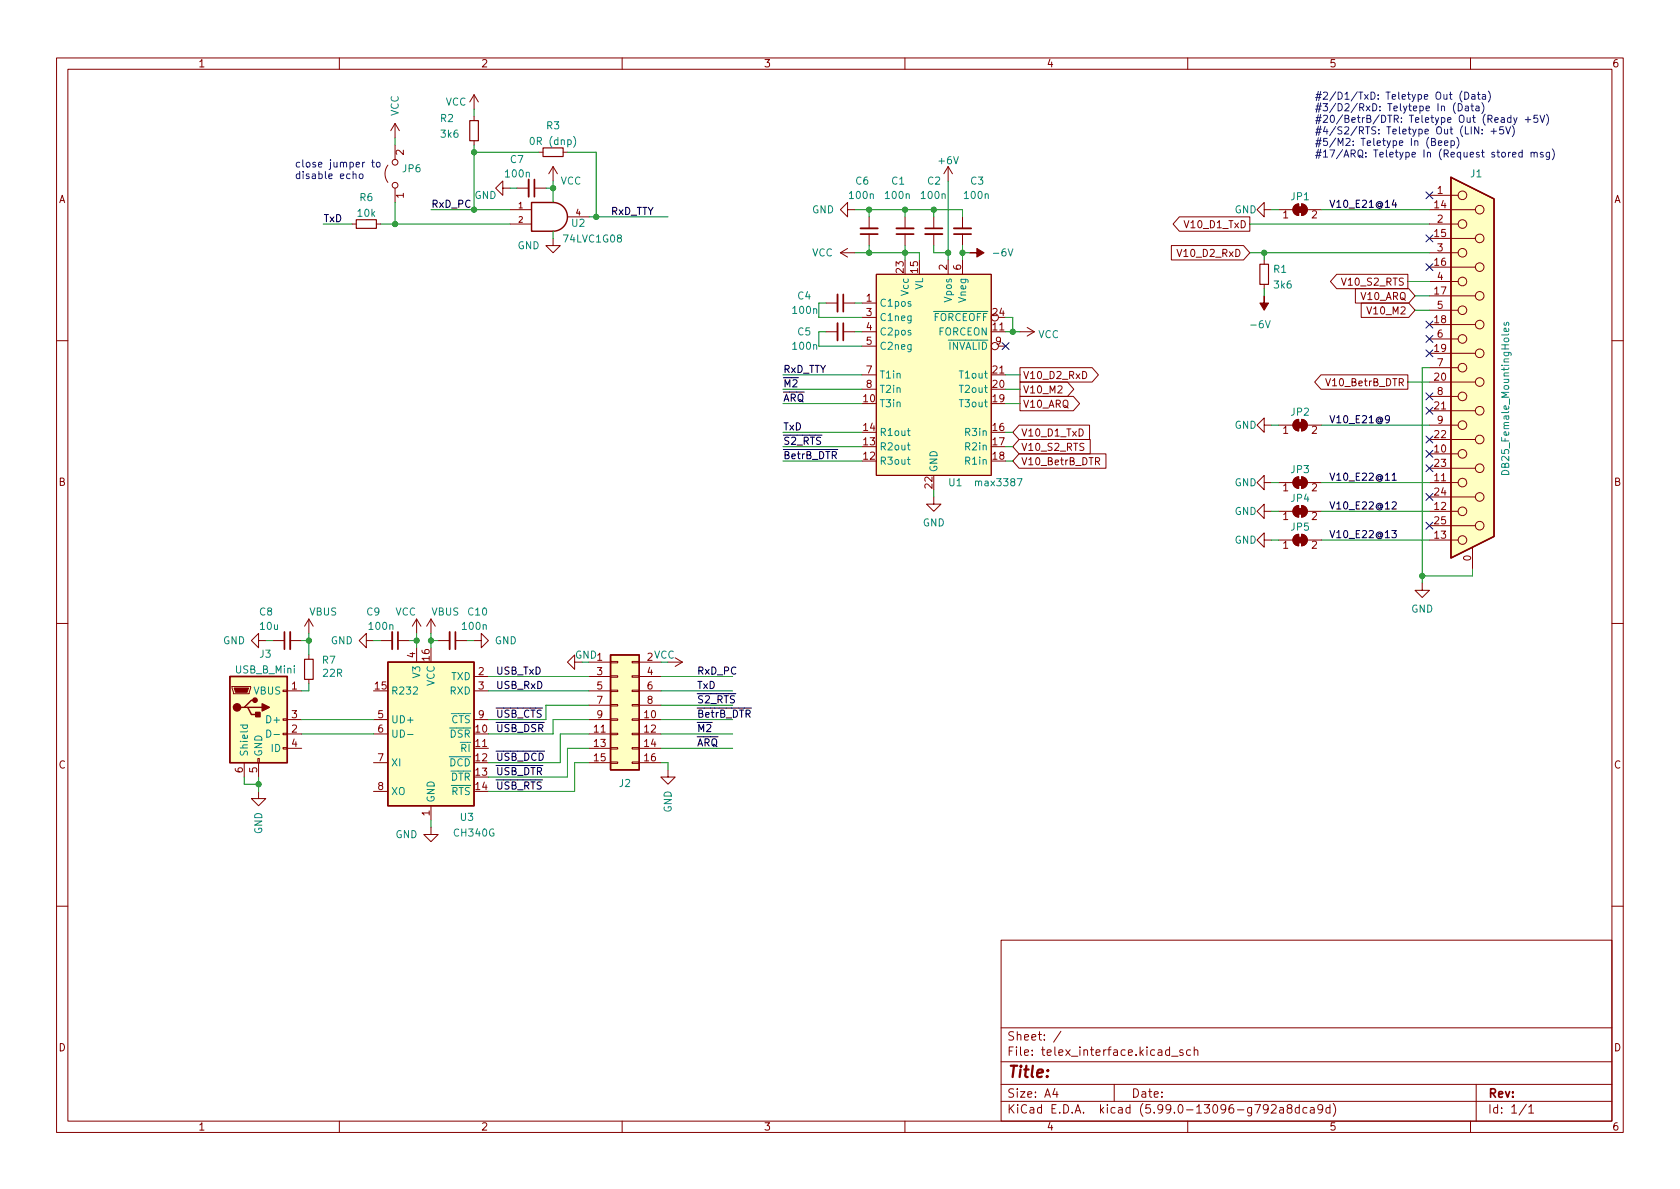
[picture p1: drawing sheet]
<svg xmlns="http://www.w3.org/2000/svg" width="297mm" height="210mm" viewBox="0 0 297 210" stroke-linecap="round" stroke-linejoin="round" font-family="sans-serif">
<g fill="none" stroke="#840000" stroke-width=".18">
<path d="M10 10.2h277v190.1h-277zM12 12.2h273v186.1h-273zM60 10.2v2M83.8 16.8l-.7 1.2M83.8 16.8v2.5M83.8 16.8l.8 1.2M110 10.2v2M160 10.2v2M210 10.2v2M260 10.2v2M62.2 39.6h.8M66.5 39.6h.8"/>
<path d="M68.6 29.2a2.54 2.54 0 0 0 0 3.1M69.8 21.8v2.6M69.8 25.6v2.6M69.8 33.3v2.5M69.8 21.8l-.7 1.3M69.8 21.8l.8 1.3M83.8 20.6v.7M83.8 24.9v.7M88.9 33.3v-1.3l-1.3 1.3 1.3 1.2v-1.2h1.3M90.2 39.6h3.8M90.2 37.1h3.8M91.4 33.3h2.1"/>
<path d="M94.5 33.3h2M95.2 26.9h.8M97.8 29.5l-.8 1.2M97.8 29.5v2.5M97.8 29.5l.8 1.2M99.6 26.9h.7M100.3 38.3h3.8M149.9 37.1v-1.3l-1.3 1.3 1.3 1.2v-1.2h1.2M153.7 38.3v2.1M160 38.3v2.1M165.1 38.3v2.1M167.6 29.5l-.7 1.2"/>
<path d="M167.6 29.5v2.5M167.6 29.5l.8 1.2M170.2 38.3v2.1M208.5 38.3h12.5v2.6h-12.5l-1.1-1.3zM223.5 37.1v-1.3l-1.3 1.3 1.3 1.2v-1.2h1.3M226.1 37.1h2.5M228.9 36.4l.7-.3v2a1.02 1.02 0 0 1-.9-.6 1.02 1.02 0 0 1 .2-1.1zM230.1 36.1a1.02 1.02 0 0 1 1 1 1.02 1.02 0 0 1-1 1zM231.1 37.1h2.6M252.7 39.6h5.1M252.7 37.1h8.2M252.7 34.5h5.1"/>
<path d="M97.8 42.2v1.2h1.3l-1.3 1.3-1.3-1.3h1.3M146 53.6h2.1M146 58.7h2.1M148.6 44.7h2.5M148.6 44.7l1.3 .8M149.1 53.6h2M149.1 58.7h2M149.9 43.9l-1.3 .8M152.4 53.6h2.5M152.4 58.7h2.5M152.4 56.1h2.5M153.7 41.4v2"/>
<path d="M154.9 48.5h20.4v35.6h-20.4zM160 41.4v2M165.1 41.4v2M167.6 46v2.5M170.2 41.4v2M170.2 46v2.5M175.3 58.7h2.5M180.3 58.7h2.6M181.6 57.9l1.3 .8M182.9 58.7l-1.3 .7M207.1 43.4h12.8l1.1 1.3-1.1 1.3h-12.8zM223.5 46v.7"/>
<path d="M223.5 50.3v.7M236.3 48.5h12.6v2.5h-12.6l-1.1-1.2zM239.6 51h9.5l1.1 1.3-1.1 1.3h-9.5zM240.7 53.6h8.4l1.1 1.3-1.1 1.2h-8.4zM252.7 59.9h5.1M252.7 57.4h8.2M252.7 54.9h5.1M252.7 52.3h8.2M252.7 49.8h5.1M252.7 47.2h8.2M252.7 44.7h5.1M252.7 42.2h8.2"/>
<path d="M10 60.2h2M152.4 66.3h2.5M152.4 61.2h2.5M152.4 68.8h2.5M175.3 66.3h2.5M176.5 61.2h1.3M180.2 75.2h12.4v2.5h-12.4l-1.1-1.3zM180.2 77.7h12.6v2.6h-12.6l-1.1-1.3zM180.3 65h12.8l1.1 1.3-1.1 1.3h-12.8zM180.3 70.1h9.5l1.1 1.3-1.1 1.2h-9.5zM180.3 67.6h8.4l1.2 1.2-1.2 1.3h-8.4zM223.5 75.2v-1.3l-1.3 1.3 1.3 1.2v-1.2h1.3"/>
<path d="M226.1 75.2h2.5M228.9 74.5l.7-.3v2a1.02 1.02 0 0 1-.9-.6 1.02 1.02 0 0 1 .2-1.1zM230.1 74.2a1.02 1.02 0 0 1 1 1 1.02 1.02 0 0 1-1 1zM231.1 75.2h2.6M233.6 66.3h15.3v2.5h-15.3l-1.2-1.2zM252.7 77.7h8.2M252.7 75.2h5.1M252.7 72.6h8.2M252.7 70.1h5.1M252.7 67.6h8.2M252.7 65h5.1M252.7 62.5h8.2"/>
<path d="M285 60.2h2M165.1 87.9v1.2h1.3l-1.3 1.3-1.3-1.3h1.3M180.2 80.3h15.3v2.5h-15.3l-1.1-1.3zM193.7 81.6l.6-.1 .1-.2v-.3l-.7-.1v1.3M194 81.6l.4 .6M223.5 85.3v-1.2l-1.3 1.2 1.3 1.3v-1.3h1.3M223.5 95.5v-1.3l-1.3 1.3 1.3 1.3v-1.3h1.3M223.5 90.4v-1.3l-1.3 1.3 1.3 1.3v-1.3h1.3M226.1 95.5h2.5M226.1 90.4h2.5M226.1 85.3h2.5M228.9 84.6l.7-.3v2.1a1.02 1.02 0 0 1-.9-.7 1.02 1.02 0 0 1 .2-1.1z"/>
<path d="M228.9 89.7l.7-.3v2a1.02 1.02 0 0 1-.9-.6 1.02 1.02 0 0 1 .2-1.1zM228.9 94.8l.7-.3v2a1.02 1.02 0 0 1-.9-.6 1.02 1.02 0 0 1 .2-1.1zM230.1 84.3a1.02 1.02 0 0 1 1 1 1.02 1.02 0 0 1-1 1.1zM230.1 89.4a1.02 1.02 0 0 1 1 1 1.02 1.02 0 0 1-1 1zM230.1 94.5a1.02 1.02 0 0 1 1 1 1.02 1.02 0 0 1-1 1zM231.1 95.5h2.6M231.1 90.4h2.6M231.1 85.3h2.6M252.7 95.5h5.1M252.7 93h8.2M252.7 90.4h5.1M252.7 87.9h8.2"/>
<path d="M252.7 85.3h5.1M252.7 82.8h8.2M252.7 80.3h5.1M260.3 96.8v3.8M10 110.2h2M45.7 113.3v-1.3l-1.3 1.3 1.3 1.2v-1.2h1.3M48.3 113.3h2M51.3 113.3h2M54.6 109.5v2.5M54.6 115.8v.8M54.6 109.5l-.8 1.2M54.6 109.5l.8 1.2"/>
<path d="M64.8 113.3v-1.3l-1.3 1.3 1.3 1.2v-1.2h1.2M67.3 113.3h2M70.4 113.3h2M73.7 109.5l-.8 1.2M73.7 109.5v2.5M73.7 114.5v2.6M73.7 109.5l.7 1.2M76.2 109.5l-.8 1.2M76.2 109.5v2.5M76.2 109.5l.8 1.2M77.5 113.3h2M80.5 113.3h2"/>
<path d="M83.8 113.3h1.3v-1.3l1.3 1.3-1.3 1.2v-1.2M83.8 119.6h2.6M101.6 117.1v-1.3l-1.3 1.3 1.3 1.3v-1.3h1.3M104.1 119.6h3.8M104.1 117.1h3.8M107.9 119.5h1.3v.3h-1.3zM107.9 117h1.3v.2h-1.3zM111.8 119.5h1.2v.3h-1.2zM111.8 117h1.2v.2h-1.2zM113 119.6h3.8M113 117.1h3.8M118.1 117.1h2.5"/>
<path d="M119.4 116.3l1.2 .8M120.6 117.1l-1.2 .8M251.5 103.1v1.3h1.2l-1.2 1.3-1.3-1.3h1.3M285 110.2h2M41 121.4h3.3v.3l-.2 1h-2.8zM43.2 134.9v2.5M45.6 134.1h.2v.8h-.2zM45.7 139.9v1.3h1.3l-1.3 1.3-1.3-1.3h1.3M45.7 134.9v2.5M50 132.2h.8v.3h-.8zM50 129.7h.8v.2h-.8zM50 127.1h.8v.3h-.8z"/>
<path d="M50 122h.8v.3h-.8zM50.8 122.2h2.5M50.8 129.8h2.5M50.8 127.2h2.5M50.8 132.3h2.5M54.6 120.1v.8M66 129.8h2.6M66 127.2h2.6M66 134.9h2.6M66 139.9h2.6M83.8 122.2h2.6M83.8 127.2h2.6"/>
<path d="M83.8 132.3h2.6M104.1 122.2h3.8M104.1 129.8h3.8M104.1 127.2h3.8M104.1 132.3h3.8M104.1 134.9h3.8M104.1 124.7h3.8M107.9 134.7h1.3v.3h-1.3zM107.9 132.2h1.3v.3h-1.3zM107.9 129.7h1.3v.2h-1.3zM107.9 127.1h1.3v.3h-1.3zM107.9 124.6h1.3v.2h-1.3z"/>
<path d="M107.9 122h1.3v.3h-1.3zM111.8 134.7h1.2v.3h-1.2zM111.8 132.2h1.2v.3h-1.2zM111.8 129.7h1.2v.2h-1.2zM111.8 127.1h1.2v.3h-1.2zM111.8 124.6h1.2v.2h-1.2zM111.8 122h1.2v.3h-1.2zM113 122.2h3.8M113 129.8h3.8M113 127.2h3.8M113 132.3h3.8M113 134.9h3.8"/>
<path d="M113 124.7h3.8M118.1 136.1v1.3h1.3l-1.3 1.3-1.3-1.3h1.3M76.2 146.3v1.3h1.3l-1.3 1.2-1.3-1.2h1.3M76.2 142.5v2.5M10 160.2h2M177 166.3h108v32h-108zM285 160.2h2M60 198.3v2M110 198.3v2M160 198.3v2M177 194.8h108M177 191.8h108"/>
<path d="M177 187.8h108M177 181.8h108M186.5 192.5l-.4 1h1M186.9 193v1M187.6 182.4l-1.3 1.9M197 191.8v3M206.8 185.7l-.4-.1-.3 .3v.4l.1 .3h.6M206.8 185.1v1.5M207.1 186.8h1.2M209.1 185.7l-.3-.1-.2 .2v.3l.5 .1v.4h-.5M210 198.3v2M210.5 185.7l-.4-.1-.3 .3v.4l.1 .3h.6"/>
<path d="M211.1 185.8l.3-.2 .3 .1 .1 .9M211.1 185.1v1.5M224.8 195.5l.6-.2 .2 .2v.3l-.9 1h.9M226.3 195.9h.6v.9M226.9 196.2l-.5 .1a.29 .29 0 0 0-.2 .2 .29 .29 0 0 0 .2 .3h.5M227.9 196l-.3-.3v-.2l.3-.2 .4 .1 .1 .2v.2l-.7 .2-.1 .3v.4l.3 .1h.2l.3-.3v-.4l-.3-.1M229.7 195.9l-.4-.1-.3 .3v.4l.1 .3h.6M229.7 195.3v1.5M231.1 195.9l-.5-.1-.2 .3v.4l.1 .3h.6M231.7 195.9h.6l.1 .9M232.4 196.2l-.5 .1a.29 .29 0 0 0-.3 .2 .29 .29 0 0 0 .3 .3h.5M233.9 196l-.3 .3h-.3l-.3-.3 .1-.6 .5-.1 .2 .2a.99 .99 0 0 1-.4 1.3h-.3"/>
<path d="M235.1 195.9l-.4-.1-.3 .3v.4l.2 .3h.5M235.1 195.3v1.5M235.7 195.1a1.72 1.72 0 0 1 0 2.3M260 198.3v2M261 191.8v6.5M269.9 195.3l-1.3 1.9M270.3 195.8l.4-.5v1.5M270.3 196.8h.9"/>
<circle cx="69.9" cy="28.7" r=".51"/>
<circle cx="69.9" cy="32.8" r=".51"/>
<circle cx="258.6" cy="39.6" r=".76"/>
<circle cx="258.6" cy="34.5" r=".76"/>
<circle cx="261.6" cy="37.1" r=".76"/>
<circle cx="175.9" cy="56.1" r=".63"/>
<circle cx="258.6" cy="54.9" r=".76"/>
<circle cx="258.6" cy="59.9" r=".76"/>
<circle cx="258.6" cy="49.8" r=".76"/>
<circle cx="258.6" cy="44.7" r=".76"/>
<circle cx="261.6" cy="42.2" r=".76"/>
<circle cx="261.6" cy="47.2" r=".76"/>
<circle cx="261.6" cy="52.3" r=".76"/>
<circle cx="261.6" cy="57.4" r=".76"/>
<circle cx="175.9" cy="61.2" r=".63"/>
<circle cx="258.6" cy="65" r=".76"/>
<circle cx="258.6" cy="70.1" r=".76"/>
<circle cx="258.6" cy="75.2" r=".76"/>
<circle cx="261.6" cy="67.6" r=".76"/>
<circle cx="261.6" cy="72.6" r=".76"/>
<circle cx="261.6" cy="77.7" r=".76"/>
<circle cx="261.6" cy="62.5" r=".76"/>
<circle cx="258.6" cy="95.5" r=".76"/>
<circle cx="258.6" cy="90.4" r=".76"/>
<circle cx="258.6" cy="80.3" r=".76"/>
<circle cx="258.6" cy="85.3" r=".76"/>
<circle cx="261.6" cy="93" r=".76"/>
<circle cx="261.6" cy="87.9" r=".76"/>
<circle cx="261.6" cy="82.8" r=".76"/>
</g>
<path d="M63 38.9h3.5v1.5h-3.5zM83.1 21.3h1.5v3.6h-1.5zM96 26.2h3.6v1.5h-3.6zM222.8 46.7h1.5v3.6h-1.5zM53.8 116.6h1.6v3.5h-1.6z" fill="none" stroke="#840000" stroke-width=".2"/>
<g fill="#ffffc2" stroke="#ffffc2" stroke-width=".18">
<path d="M40.6 119.6h10.2v15.3h-10.2z"/>
<path d="M256.5 31.4l7.7 3.8v59.7l-7.7 3.8z"/>
<path d="M68.6 117.1h15.2v25.4h-15.2z"/>
<path d="M107.9 115.8h5.1v20.3h-5.1z"/>
<path d="M154.9 48.5h20.4v35.6h-20.4z"/>
</g>
<path d="M94 35.8h3.8a2.54 2.54 0 0 1 2.5 2.5 2.54 2.54 0 0 1-2.5 2.6h-3.8zM256.5 31.4l7.7 3.8v59.7l-7.7 3.8zM40.6 119.6h10.2v15.3h-10.2zM68.6 117.1h15.2v25.4h-15.2zM107.9 115.8h5.1v20.3h-5.1zM43.2 125.1h.6l.6 1.3h1.3M43.8 125.1h2.6M45.1 123.8h-.7l-1.2 1.3h-.7" fill="none" stroke="#840000" stroke-width=".25"/>
<g fill="#840000" stroke="#840000" stroke-width=".25">
<path d="M46.4 124.5l1.2 .6-1.2 .6z"/>
<path d="M45.2 126h.8v.7h-.8z"/>
<circle cx="41.9" cy="125.1" r=".63"/>
<circle cx="45.1" cy="123.8" r=".38"/>
</g>
<g fill="#840000" stroke="#840000" stroke-width=".18">
<path d="M41.4 121.7h2.5l-.2 .7h-2z"/>
<path d="M223.5 52.3v1.3h.8l-.8 1.3-.7-1.3h.7z"/>
<path d="M229.4 36.6h1v1h-1z"/>
<path d="M228.9 36.4l.7-.3v2a1.02 1.02 0 0 1-.9-.6 1.02 1.02 0 0 1 .2-1.1z"/>
<path d="M230.1 36.1a1.02 1.02 0 0 1 1 1 1.02 1.02 0 0 1-1 1z"/>
<path d="M171.4 44.7h1.3v-.8l1.3 .8-1.3 .8v-.8z"/>
<path d="M229.4 74.7h1v1h-1z"/>
<path d="M228.9 74.5l.7-.3v2a1.02 1.02 0 0 1-.9-.6 1.02 1.02 0 0 1 .2-1.1z"/>
<path d="M230.1 74.2a1.02 1.02 0 0 1 1 1 1.02 1.02 0 0 1-1 1z"/>
<path d="M229.4 84.8h1v1h-1z"/>
<path d="M228.9 84.6l.7-.3v2.1a1.02 1.02 0 0 1-.9-.7 1.02 1.02 0 0 1 .2-1.1z"/>
<path d="M230.1 84.3a1.02 1.02 0 0 1 1 1 1.02 1.02 0 0 1-1 1.1z"/>
<path d="M229.4 89.9h1v1h-1z"/>
<path d="M228.9 89.7l.7-.3v2a1.02 1.02 0 0 1-.9-.6 1.02 1.02 0 0 1 .2-1.1z"/>
<path d="M230.1 89.4a1.02 1.02 0 0 1 1 1 1.02 1.02 0 0 1-1 1z"/>
<path d="M229.4 95h1v1h-1z"/>
<path d="M228.9 94.8l.7-.3v2a1.02 1.02 0 0 1-.9-.6 1.02 1.02 0 0 1 .2-1.1z"/>
<path d="M230.1 94.5a1.02 1.02 0 0 1 1 1 1.02 1.02 0 0 1-1 1z"/>
</g>
<g fill="none" stroke="#008484" stroke-width=".18">
<path d="M101.4 24.1a1.46 1.46 0 0 1 0 1.9M266 57.1l-.1 .3 .2 .1h.2l.1-.4h.3v.4M266.7 58.1l.1 .3-.2 .2h-.6v-.5l.2-.1 .1 .6M160.4 78.7h.5M160.4 76.2h.5M160.6 78.3v1.1l.3 .2M160.6 75.8v1l.3 .2M160.4 81.3h.5M160.6 80.8v1.1l.3 .2M179.9 84.6h.8l-.5 1.3M265.6 83.4a.68 .68 0 0 1 .7-.2 .68 .68 0 0 1 .5 .7h-1.3zM42.5 128.2h1.3"/>
<path d="M43 128.2l-.1 .4 .2 .2 .6-.1v-.5M47.2 129.1a.64 .64 0 0 1 .7 .6 .64 .64 0 0 1-.7 .7zM48.4 129.9h1M72.1 129.9h.9"/>
</g>
<path d="M93.5 31.7v3.1M148.1 52.1v3M148.1 57.1v3.1M152.1 40.4h3.1M158.5 40.4h3M163.6 41.4h3M168.7 40.4h3M51.3 111.8v3M69.3 111.8v3M79.5 111.8v3" fill="none" stroke="#840000" stroke-width=".33"/>
<path d="M94.5 31.7v3.1M149.1 52.1v3M149.1 57.1v3.1M152.1 41.4h3.1M158.5 41.4h3M163.6 40.4h3M168.7 41.4h3M50.3 111.8v3M70.4 111.8v3M80.5 111.8v3" fill="none" stroke="#840000" stroke-width=".3"/>
<path d="M246.5 35.3l-.3 .9h.7M246.8 35.8v.9M245.7 74l-.3 .3h-.2l-.3-.3 .2-.4 .3-.1 .2 .1a.84 .84 0 0 1-.3 1.2h-.2M246.1 93.8h.8l-.4 .5 .3 .1v.6l-.2 .1-.5-.1M246.2 88.9l.4-.2 .3 .4-.8 .9h.8M246.2 84l.3-.3v1.2M246.2 84.9h.7" fill="none" stroke="#000" stroke-width=".18"/>
<g fill="none" stroke="#0000c2" stroke-width=".18">
<path d="M257.3 18.1a1.46 1.46 0 0 0 0 2M257.8 18.3a.64 .64 0 0 1 .8 .7 .64 .64 0 0 1-.8 .6zM258.5 16.1a1.46 1.46 0 0 0 0 1.9M259 16.3a.64 .64 0 0 1 .7 .6 .64 .64 0 0 1-.7 .7zM259.1 18.8h.5v.8M259.6 19.1h-.4l-.2 .2 .2 .3 .4-.1M260.1 18.8h.4M260.2 16.8h.5l.1 .8M260.2 18.3v1.1l.3 .2M260.8 17l-.4 .1-.2 .2 .2 .3 .4-.1M261 18.8h.5v.8M261.2 16.7h.5"/>
<path d="M261.4 16.3v1.1l.3 .2M261.5 19.1h-.4l-.2 .2 .2 .3 .4-.1M262 18.1a1.46 1.46 0 0 1 0 2M262.1 16.8h.5l.1 .8M262.7 17l-.5 .1-.1 .2 .1 .3 .5-.1M263.1 16.1a1.46 1.46 0 0 1 0 1.9M62.4 30.9l.2-.2 .3 .1 .1 .8M63.6 30.8l.3-.1 .3 .3v.3l-.3 .3-.3-.1-.1-.2zM65.7 28.7h.5M65.9 28.3v1.1l.3 .1M66.7 28.8l.3-.1 .2 .2v.4l-.2 .2h-.3l-.2-.2zM253.1 25.1l.6-.1 .1-.2-.1-.2-.6-.1v1.2h.5l.2-.1v-.3l-.3-.2"/>
<path d="M254.3 25.3l.6-.1v-.3h-.4l-.2 .2 .1 .6h.5M255.4 25.3l.6-.1v-.3h-.4l-.2 .2 .1 .6h.5M256.6 24.9h.3l.3 .2-.2 .6h-.4M256.6 24.9v1.3M257.6 24.3a1.46 1.46 0 0 1 0 1.9M261.5 22.4v1.3l-.8-1.3v1.3M262.1 23.6v.1M262.1 22.9v.1M263.6 23.2h1M264.1 22.7v1M265.8 22.4h-.6l-.1 .6 .2-.1 .4 .1 .2 .1-.1 .5-.2 .1-.5-.1M266.2 22.4l.5 1.3 .4-1.3"/>
<path d="M267.1 20.9l-.3-.1-.3 .2 .2 .6h.4M267.1 20.4v1.2M267.4 22.2a1.46 1.46 0 0 1 0 2M267.4 27.4l.6-.2v-.2l-.4-.1-.2 .2 .1 .6h.5M267.6 20.8l.3 .8M268.2 20.8l-.4 1.1-.2 .2M269.1 27l-.3-.1-.3 .3 .2 .5h.4M269.1 26.5v1.3M269.7 21.2h.9M270.2 20.7v.9M270.7 27.1l.2-.2 .3 .1 .1 .8M270.7 26.9v.9"/>
<path d="M271.3 27.1l.1-.2 .3 .1 .1 .8M271.9 20.4h-.6l-.1 .6 .2-.1h.4l.1 .2v.4l-.2 .1-.5-.1M272.3 20.4l.4 1.2 .4-1.2M272.8 27l-.3-.1-.2 .2 .1 .2 .4 .1v.3h-.5M273.4 20.2a1.46 1.46 0 0 1 0 1.9M274 26.9v1.1l-.3 .2-.3-.1M274 27l-.4-.1-.2 .3 .1 .5h.5M274.5 26.3a1.46 1.46 0 0 1 0 2"/>
</g>
<g fill="none" stroke="#008400" stroke-width=".18">
<path d="M83.8 19.3v1.3M57.1 39.6h5.1M67.3 39.6h22.9M69.8 24.4v1.2M69.8 35.8v3.8M76.2 37.1h14M83.8 25.6v11.5M83.8 26.9h11.4M90.2 33.3h1.2M96.5 33.3h1.3M97.8 32v3.8M100.3 26.9h5.1v11.4"/>
<path d="M104.1 38.3h14M151.1 37.1h19.1v1.2M153.7 37.1v1.2M160 37.1v1.2M165.1 37.1v1.2M167.6 32v14M221 39.6h31.7M224.8 37.1h1.3M233.7 37.1h19M97.8 40.9v1.3M146 53.6h-1.2v2.5h7.6M146 58.7h-1.2v2.5h7.6"/>
<path d="M151.1 53.6h1.3M151.1 58.7h1.3M151.1 44.7h11.5v1.3M153.7 43.4v1.3M160 43.4v2.6M165.1 43.4v1.3h2.5M170.2 44.7h1.2M170.2 43.4v2.6M177.8 58.7h2.5M177.8 56.1h1.3v2.6M221 44.7h31.7M223.5 44.7v1.3"/>
<path d="M223.5 51v1.3M248.9 49.8h3.8M250.2 52.3h2.5M250.2 54.9h2.5M138.4 66.3h14M138.4 68.8h14M138.4 71.4h14M138.4 76.4h14M138.4 79h14M177.8 66.3h2.5M177.8 68.8h2.5M177.8 71.4h2.5"/>
<path d="M177.8 76.4h1.3M177.8 79h1.3M224.8 75.2h1.3M233.7 75.2h19M248.9 67.6h3.8M252.7 65h-1.2v38.1M138.4 81.5h14M165.1 86.6v1.3M177.8 81.5h1.3M224.8 85.3h1.3M224.8 90.4h1.3M224.8 95.5h1.3"/>
<path d="M233.7 85.3h19M233.7 90.4h19M233.7 95.5h19M47 113.3h1.3M53.3 113.3h1.3M54.6 112v3.8M66 113.3h1.3M72.4 113.3h1.3M73.7 112v2.5M76.2 113.3h1.3M76.2 112v2.5M82.5 113.3h1.3"/>
<path d="M86.4 119.6h17.7M116.8 119.6h12.7M260.3 100.6v1.2h-8.8M43.2 137.4v1.3h2.5M45.7 137.4v2.5M53.3 127.2h12.7M53.3 129.8h12.7M54.6 120.9v1.3h-1.3M86.4 122.2h17.7M104.1 124.7h-7.6v2.5h-10.1M104.1 127.2h-6.3v2.6h-11.4M104.1 129.8h-5v5.1h-12.7"/>
<path d="M104.1 132.3h-3.8v5.1h-13.9M104.1 134.9h-2.5v5h-15.2M116.8 127.2h12.7M116.8 122.2h12.7M116.8 129.8h12.7M116.8 124.7h12.7M116.8 132.3h12.7M116.8 134.9h1.3v1.2M76.2 145v1.3"/>
</g>
<g fill="none" stroke="#000084" stroke-width=".18">
<path d="M252.1 33.9l1.2 1.2M253.3 33.9l-1.2 1.2M252.1 41.5l1.2 1.3M252.1 46.6l1.2 1.2M252.1 59.3l1.2 1.2M252.1 56.8l1.2 1.2M253.3 41.5l-1.2 1.3M253.3 46.6l-1.2 1.2M253.3 59.3l-1.2 1.2M253.3 56.8l-1.2 1.2M177.2 60.6l1.2 1.2M178.4 60.6l-1.2 1.2"/>
<path d="M252.1 77.1l1.2 1.2M252.1 72l1.2 1.2M252.1 69.5l1.2 1.2M252.1 79.6l1.2 1.3M252.1 61.9l1.2 1.2M253.3 77.1l-1.2 1.2M253.3 72l-1.2 1.2M253.3 69.5l-1.2 1.2M253.3 79.6l-1.2 1.3M253.3 61.9l-1.2 1.2M252.1 92.3l1.2 1.3M252.1 87.3l1.2 1.2"/>
<path d="M252.1 82.2l1.2 1.2M253.3 92.3l-1.2 1.3M253.3 87.3l-1.2 1.2M253.3 82.2l-1.2 1.2"/>
</g>
<g fill="#008400" stroke="#008400" stroke-width=".18">
<circle cx="165.1" cy="37.1" r=".46"/>
<circle cx="153.7" cy="44.7" r=".46"/>
<circle cx="167.6" cy="44.7" r=".46"/>
<circle cx="153.7" cy="37.1" r=".46"/>
<circle cx="160" cy="37.1" r=".46"/>
<circle cx="179.1" cy="58.7" r=".46"/>
<circle cx="160" cy="44.7" r=".46"/>
<circle cx="170.2" cy="44.7" r=".46"/>
<circle cx="223.5" cy="44.7" r=".46"/>
<circle cx="251.5" cy="101.8" r=".46"/>
<circle cx="97.8" cy="33.3" r=".46"/>
<circle cx="83.8" cy="37.1" r=".46"/>
<circle cx="83.8" cy="26.9" r=".46"/>
<circle cx="105.4" cy="38.3" r=".46"/>
<circle cx="69.8" cy="39.6" r=".46"/>
<circle cx="45.7" cy="138.7" r=".46"/>
<circle cx="54.6" cy="113.3" r=".46"/>
<circle cx="76.2" cy="113.3" r=".46"/>
<circle cx="73.7" cy="113.3" r=".46"/>
</g>
<text font-size="2.8" fill="#840000" x="178" y="190.6">Title:</text>
<g font-size="2.1" fill="#840000">
<text x="178" y="184">Sheet: /</text>
<text x="178" y="186.7">File: telex_interface.kicad_sch</text>
<text x="178" y="196.9">KiCad E.D.A. kicad (5.99.0-13096-g792a8dca9d)</text>
<text x="178" y="194.1">Size: A4</text>
<text x="200" y="194.1">Date:</text>
<text x="263" y="194.1">Rev:</text>
<text x="263" y="196.9">Id: 1/1</text>
</g>
<g font-size="1.8" fill="#840000">
<text x="35" y="11.9">1</text>
<text x="85" y="11.9">2</text>
<text x="135" y="11.9">3</text>
<text x="185" y="11.9">4</text>
<text x="235" y="11.9">5</text>
<text x="285" y="11.9">6</text>
<text x="71.4" y="27.4" transform="rotate(-90 71.4 27.4)">2</text>
<text x="10.3" y="35.9">A</text>
<text x="71.4" y="35" transform="rotate(-90 71.4 35)">1</text>
<text x="254.1" y="34.3">1</text>
<text x="285.3" y="35.9">A</text>
<text x="209.8" y="40.3">V10_D1_TxD</text>
<text x="226.8" y="38.6">1</text>
<text x="231.9" y="38.6">2</text>
<text x="253.7" y="36.8">14</text>
<text x="253.7" y="41.9">15</text>
<text x="254.1" y="39.4">2</text>
<text x="167.4" y="47.7" transform="rotate(-90 167.4 47.7)">2</text>
<text x="169.9" y="47.7" transform="rotate(-90 169.9 47.7)">6</text>
<text x="208.6" y="45.4">V10_D2_RxD</text>
<text x="253.7" y="47">16</text>
<text x="254.1" y="44.4">3</text>
<text x="153.2" y="53.3">1</text>
<text x="159.8" y="48.2" transform="rotate(-90 159.8 48.2)">23</text>
<text x="162.3" y="48.2" transform="rotate(-90 162.3 48.2)">15</text>
<text x="237.6" y="50.5">V10_S2_RTS</text>
<text x="240.7" y="53">V10_ARQ</text>
<text x="253.7" y="52.1">17</text>
<text x="254.1" y="49.5">4</text>
<text x="153.2" y="55.9">3</text>
<text x="153.2" y="58.4">4</text>
<text x="175.5" y="58.4">11</text>
<text x="175.5" y="55.9">24</text>
<text x="242.2" y="55.6">V10_M2</text>
<text x="253.7" y="57.1">18</text>
<text x="254.1" y="54.6">5</text>
<text x="254.1" y="59.7">6</text>
<text x="153.2" y="61">5</text>
<text x="176" y="61">9</text>
<text x="253.7" y="62.2">19</text>
<text x="254.1" y="64.8">7</text>
<text x="152.7" y="71.1">10</text>
<text x="153.2" y="66">7</text>
<text x="153.2" y="68.6">8</text>
<text x="175.5" y="71.1">19</text>
<text x="175.5" y="68.6">20</text>
<text x="175.5" y="66">21</text>
<text x="180.8" y="67">V10_D2_RxD</text>
<text x="180.8" y="69.6">V10_M2</text>
<text x="234.9" y="68.3">V10_BetrB_DTR</text>
<text x="253.7" y="67.3">20</text>
<text x="254.1" y="69.8">8</text>
<text x="152.7" y="76.2">14</text>
<text x="175.5" y="76.2">16</text>
<text x="180.5" y="77.2">V10_D1_TxD</text>
<text x="180.8" y="72.1">V10_ARQ</text>
<text x="226.8" y="76.7">1</text>
<text x="231.9" y="76.7">2</text>
<text x="253.7" y="72.4">21</text>
<text x="253.7" y="77.5">22</text>
<text x="254.1" y="74.9">9</text>
<text x="152.7" y="81.3">12</text>
<text x="152.7" y="78.7">13</text>
<text x="175.5" y="78.7">17</text>
<text x="175.5" y="81.3">18</text>
<text x="180.5" y="82.3">V10_BetrB_DTR</text>
<text x="180.5" y="79.7">V10_S2_RTS</text>
<text x="253.7" y="80">10</text>
<text x="253.7" y="82.5">23</text>
<text x="10.3" y="85.9">B</text>
<text x="164.8" y="86.3" transform="rotate(-90 164.8 86.3)">22</text>
<text x="226.8" y="86.9">1</text>
<text x="231.9" y="86.9">2</text>
<text x="253.7" y="85.1">11</text>
<text x="253.7" y="87.6">24</text>
<text x="285.3" y="85.9">B</text>
<text x="226.8" y="91.9">1</text>
<text x="231.9" y="91.9">2</text>
<text x="253.7" y="90.2">12</text>
<text x="253.7" y="95.2">13</text>
<text x="253.7" y="92.7">25</text>
<text x="226.8" y="97">1</text>
<text x="231.9" y="97">2</text>
<text x="260.1" y="99.2" transform="rotate(-90 260.1 99.2)">0</text>
<text x="73.4" y="116.3" transform="rotate(-90 73.4 116.3)">4</text>
<text x="75.9" y="116.8" transform="rotate(-90 75.9 116.8)">16</text>
<text x="84.6" y="119.4">2</text>
<text x="105.6" y="119.4">3</text>
<text x="114.4" y="119.4">4</text>
<text x="51.6" y="121.9">1</text>
<text x="66.3" y="121.9">15</text>
<text x="84.6" y="121.9">3</text>
<text x="105.6" y="121.9">5</text>
<text x="105.6" y="124.5">7</text>
<text x="114.4" y="121.9">6</text>
<text x="114.4" y="124.5">8</text>
<text x="51.6" y="129.5">2</text>
<text x="51.6" y="127">3</text>
<text x="66.8" y="127">5</text>
<text x="66.8" y="129.5">6</text>
<text x="84.1" y="129.5">10</text>
<text x="84.6" y="127">9</text>
<text x="105.1" y="129.5">11</text>
<text x="105.6" y="127">9</text>
<text x="114" y="127">10</text>
<text x="114" y="129.5">12</text>
<text x="10.3" y="135.9">C</text>
<text x="42.9" y="136.6" transform="rotate(-90 42.9 136.6)">6</text>
<text x="45.5" y="136.6" transform="rotate(-90 45.5 136.6)">5</text>
<text x="51.6" y="132.1">4</text>
<text x="66.8" y="134.6">7</text>
<text x="84.1" y="132.1">11</text>
<text x="84.1" y="134.6">12</text>
<text x="84.1" y="137.2">13</text>
<text x="105.1" y="132.1">13</text>
<text x="105.1" y="134.6">15</text>
<text x="114" y="132.1">14</text>
<text x="114" y="134.6">16</text>
<text x="285.3" y="135.9">C</text>
<text x="66.8" y="139.7">8</text>
<text x="84.1" y="139.7">14</text>
<text x="75.9" y="144.3" transform="rotate(-90 75.9 144.3)">1</text>
<text x="10.3" y="185.9">D</text>
<text x="285.3" y="185.9">D</text>
<text x="35" y="199.9">1</text>
<text x="85" y="199.9">2</text>
<text x="135" y="199.9">3</text>
<text x="185" y="199.9">4</text>
<text x="235" y="199.9">5</text>
<text x="285" y="199.9">6</text>
</g>
<g font-size="1.8" fill="#0000c2">
<text x="232.4" y="17.6">#2/D1/TxD: Teletype Out (Data)</text>
<text x="232.4" y="19.7">#3/D2/RxD: Telytepe In (Data)</text>
<text x="232.4" y="21.7">#20/BetrB/DTR: Teletype Out (Ready +5V)</text>
<text x="232.4" y="23.7">#4/S2/RTS: Teletype Out (LIN: +5V)</text>
<text x="52.1" y="29.6">close jumper to</text>
<text x="232.4" y="25.8">#5/M2: Teletype In (Beep)</text>
<text x="232.4" y="27.8">#17/ARQ: Teletype In (Request stored msg)</text>
<text x="52.1" y="31.6">disable echo</text>
</g>
<g font-size="1.8" fill="#008484">
<text x="70.5" y="20.5" transform="rotate(-90 70.5 20.5)">VCC</text>
<text x="77.9" y="21.6">R2</text>
<text x="78.8" y="18.7">VCC</text>
<text x="96.7" y="22.9">R3</text>
<text x="78" y="24.3">3k6</text>
<text x="90.3" y="28.8">C7</text>
<text x="94.2" y="25.6">0R (dnp)</text>
<text x="166" y="29">+6V</text>
<text x="63.6" y="35.6">R6</text>
<text x="71.2" y="30.5">JP6</text>
<text x="83.9" y="35.2">GND</text>
<text x="89.5" y="31.4">100n</text>
<text x="99.1" y="32.6">VCC</text>
<text x="150.3" y="35.2">100n</text>
<text x="151.3" y="32.6">C6</text>
<text x="156.7" y="35.2">100n</text>
<text x="157.7" y="32.6">C1</text>
<text x="163" y="35.2">100n</text>
<text x="164" y="32.6">C2</text>
<text x="170.6" y="35.2">100n</text>
<text x="171.6" y="32.6">C3</text>
<text x="228.3" y="35.4">JP1</text>
<text x="260" y="31.3">J1</text>
<text x="63.3" y="38.3">10k</text>
<text x="101.1" y="40.1">U2</text>
<text x="143.6" y="37.7">GND</text>
<text x="218.3" y="37.7">GND</text>
<text x="91.5" y="44.1">GND</text>
<text x="99.9" y="42.9">74LVC1G08</text>
<text x="143.6" y="45.3">VCC</text>
<text x="175.9" y="45.3">-6V</text>
<text x="141.1" y="53">C4</text>
<text x="160.7" y="52.2" transform="rotate(-90 160.7 52.2)">Vcc</text>
<text x="163.2" y="51.3" transform="rotate(-90 163.2 51.3)">VL</text>
<text x="168.3" y="53.3" transform="rotate(-90 168.3 53.3)">Vpos</text>
<text x="170.8" y="53.3" transform="rotate(-90 170.8 53.3)">Vneg</text>
<text x="225.2" y="48.2">R1</text>
<text x="225.3" y="51">3k6</text>
<text x="140.3" y="55.5">100n</text>
<text x="141.1" y="59.3">C5</text>
<text x="155.4" y="54.2">C1pos</text>
<text x="155.4" y="56.8">C1neg</text>
<text x="155.4" y="59.3">C2pos</text>
<text x="163.6" y="56.8">~{FORCEOFF}</text>
<text x="165.9" y="59.3">FORCEON</text>
<text x="183.5" y="59.8">VCC</text>
<text x="221.4" y="58">-6V</text>
<text x="140.3" y="61.8">100n</text>
<text x="155.4" y="61.8">C2neg</text>
<text x="166.3" y="61.8">~{INVALID}</text>
<text x="155.4" y="66.9">T1in</text>
<text x="155.4" y="69.5">T2in</text>
<text x="169.9" y="69.5">T2out</text>
<text x="169.9" y="66.9">T1out</text>
<text x="155.4" y="72">T3in</text>
<text x="155.4" y="77.1">R1out</text>
<text x="169.9" y="72">T3out</text>
<text x="170.9" y="77.1">R3in</text>
<text x="218.3" y="75.8">GND</text>
<text x="228.3" y="73.5">JP2</text>
<text x="155.4" y="82.2">R3out</text>
<text x="155.4" y="79.6">R2out</text>
<text x="165.7" y="83.6" transform="rotate(-90 165.7 83.6)">GND</text>
<text x="170.9" y="79.6">R2in</text>
<text x="170.9" y="82.2">R1in</text>
<text x="228.3" y="83.7">JP3</text>
<text x="266.8" y="83.2" transform="rotate(-90 266.8 83.2)">DB25_Female_MountingHoles</text>
<text x="167.8" y="86">U1</text>
<text x="172.8" y="86">max3387</text>
<text x="218.3" y="86">GND</text>
<text x="228.3" y="88.7">JP4</text>
<text x="163.1" y="93.1">GND</text>
<text x="218.3" y="91.1">GND</text>
<text x="228.3" y="93.8">JP5</text>
<text x="218.3" y="96.1">GND</text>
<text x="39.4" y="113.9">GND</text>
<text x="45.9" y="108.8">C8</text>
<text x="46.1" y="111.4">10u</text>
<text x="54.7" y="108.8">VBUS</text>
<text x="58.5" y="113.9">GND</text>
<text x="64.9" y="108.8">C9</text>
<text x="65.4" y="111.4">100n</text>
<text x="69.9" y="108.8">VCC</text>
<text x="76.3" y="108.8">VBUS</text>
<text x="81.9" y="111.4">100n</text>
<text x="82.8" y="108.8">C10</text>
<text x="87.5" y="113.9">GND</text>
<text x="249.5" y="108.3">GND</text>
<text x="41.7" y="119.1">USB_B_Mini</text>
<text x="45.9" y="116.3">J3</text>
<text x="57" y="117.4">R7</text>
<text x="57.2" y="119.7">22R</text>
<text x="74.3" y="119.8" transform="rotate(-90 74.3 119.8)">V3</text>
<text x="44.9" y="122.8">VBUS</text>
<text x="69.1" y="122.8">R232</text>
<text x="76.8" y="121.3" transform="rotate(-90 76.8 121.3)">VCC</text>
<text x="79.6" y="122.8">RXD</text>
<text x="79.8" y="120.3">TXD</text>
<text x="47.5" y="127.9">D+</text>
<text x="69.1" y="127.9">UD+</text>
<text x="69.1" y="130.4">UD-</text>
<text x="78.2" y="130.4">~{DSR}</text>
<text x="78.4" y="127.9">~{CTS}</text>
<text x="43.8" y="133.9" transform="rotate(-90 43.8 133.9)">Shield</text>
<text x="46.4" y="133.9" transform="rotate(-90 46.4 133.9)">GND</text>
<text x="48" y="133">ID</text>
<text x="69.1" y="135.5">XI</text>
<text x="78.1" y="135.5">~{DCD}</text>
<text x="80.2" y="133">~{RI}</text>
<text x="69.1" y="140.6">XO</text>
<text x="76.8" y="142" transform="rotate(-90 76.8 142)">GND</text>
<text x="78.3" y="138">~{DTR}</text>
<text x="78.4" y="140.6">~{RTS}</text>
<text x="109.5" y="139.2">J2</text>
<text x="118.7" y="143.7" transform="rotate(-90 118.7 143.7)">GND</text>
<text x="46.4" y="147.5" transform="rotate(-90 46.4 147.5)">GND</text>
<text x="69.9" y="148.2">GND</text>
<text x="80.4" y="147.9">CH340G</text>
<text x="81.4" y="145.1">U3</text>
</g>
<g font-size="1.8">
<text x="57.1" y="39.3">TxD</text>
<text x="76.2" y="36.7">RxD_PC</text>
<text x="107.9" y="38">RxD_TTY</text>
<text x="234.9" y="36.7">V10_E21@14</text>
<text x="138.4" y="65.9">RxD_TTY</text>
<text x="138.4" y="71">~{ARQ}</text>
<text x="138.4" y="68.5">~{M2}</text>
<text x="138.4" y="76.1">TxD</text>
<text x="234.9" y="74.8">V10_E21@9</text>
<text x="138.4" y="78.6">~{S2_RTS}</text>
<text x="138.4" y="81.2">~{BetrB_DTR}</text>
<text x="234.9" y="85">V10_E22@11</text>
<text x="234.9" y="95.1">V10_E22@13</text>
<text x="234.9" y="90.1">V10_E22@12</text>
<text x="87.6" y="119.3">USB_TxD</text>
<text x="123.2" y="119.3">RxD_PC</text>
<text x="87.6" y="121.8">USB_RxD</text>
<text x="123.2" y="124.4">~{S2_RTS}</text>
<text x="123.2" y="121.8">TxD</text>
<text x="87.6" y="126.9">~{USB_CTS}</text>
<text x="87.6" y="129.4">~{USB_DSR}</text>
<text x="123.2" y="126.9">~{BetrB_DTR}</text>
<text x="123.2" y="132">~{ARQ}</text>
<text x="123.2" y="129.4">~{M2}</text>
<text x="87.6" y="134.5">~{USB_DCD}</text>
<text x="87.6" y="137.1">~{USB_DTR}</text>
<text x="87.6" y="139.6">~{USB_RTS}</text>
</g>
<g font-size="1.8" fill="#008400">
<text x="101.6" y="116.5">GND1</text>
<text x="114.4" y="116.8">2VCC</text>
</g>
<g font-size="1.4" fill="#840000">
<text x="91.7" y="36.8">1</text>
<text x="91.7" y="39.4">2</text>
<text x="101.8" y="38.1">4</text>
</g>
</svg>
